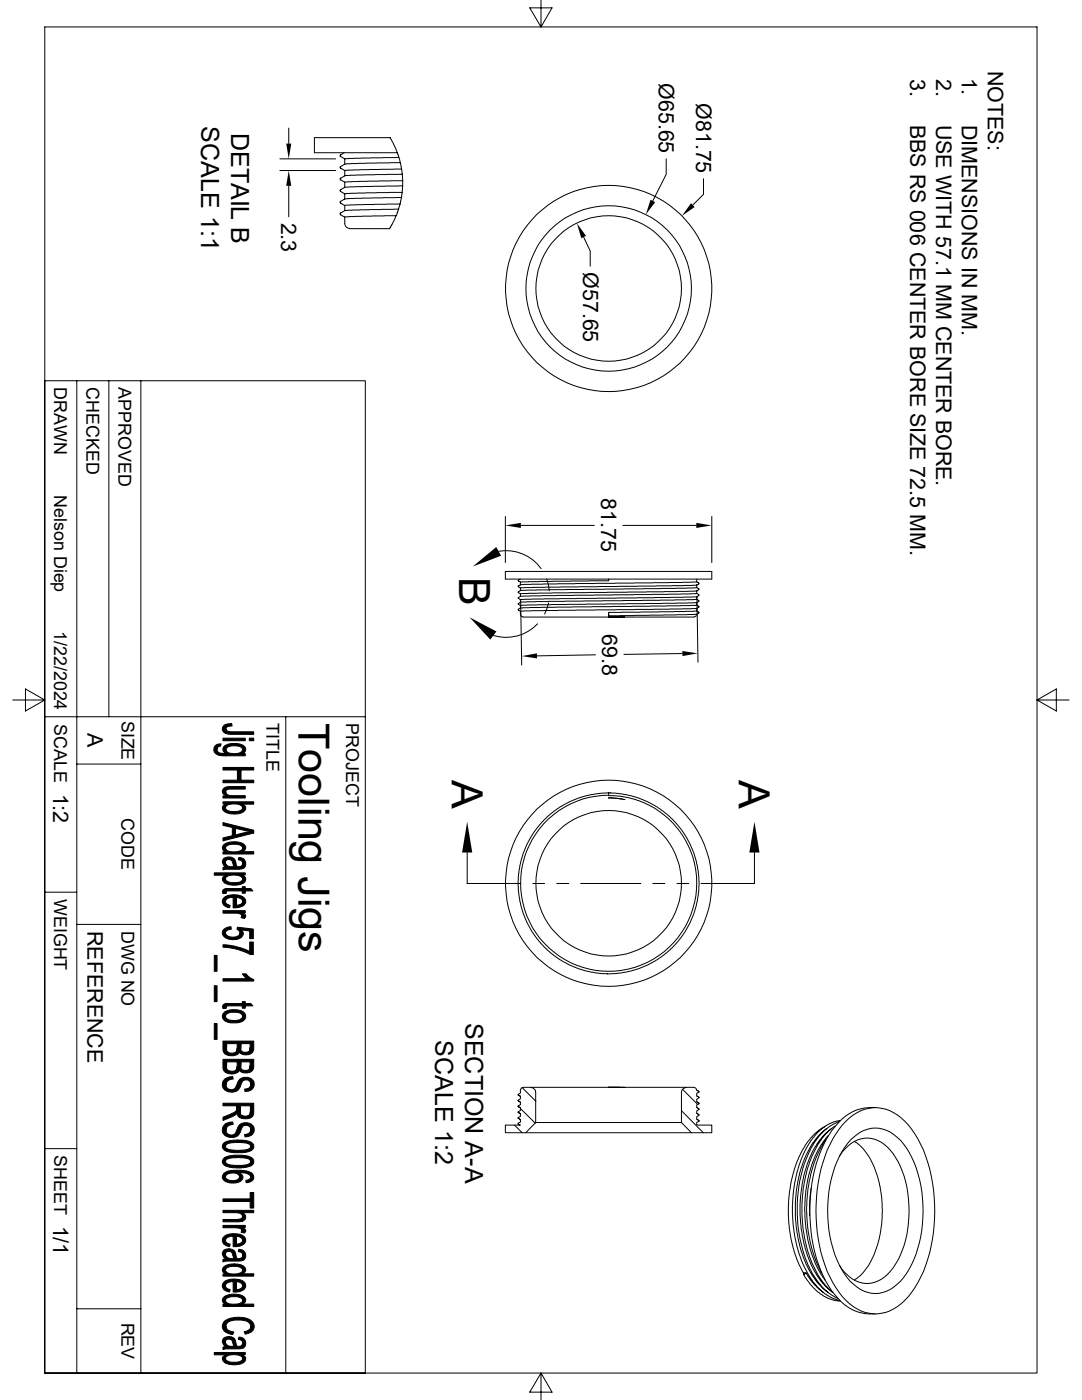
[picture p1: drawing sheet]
<svg xmlns="http://www.w3.org/2000/svg" width="216mm" height="279mm" viewBox="0 0 216 279" stroke-linecap="round" stroke-linejoin="round" font-family="sans-serif">
<g fill="none" stroke="#000" stroke-width=".2">
<path d="M8.9 5.4h198v268.6h-198zM107.9 0v5.4l2.3-3.8h-4.5l2.2 3.8M55.8 31.7h11.2M55.8 34h11.2M57.6 25.6v3.1M57.6 37.1v6.2M68.7 30.5l-.8 .4v.3l.9 .5M68.8 32.8l-.9 .5v.3l.9 .4M68.8 35.1l-.9 .5v.3l.9 .5M68.8 37.4l-.9 .6v.2l.9 .5M68.8 39.7l-.9 .6v.3l.9 .4M68.8 31.7v1.1"/>
<path d="M68.8 34v1.1M68.8 36.4v1M68.8 38.7v1M79.3 30.5h-16.6v-3h15.2l1.1 2.1 1.1 3.6 .2 1.8v2.2l-.2 2.3-.6 2.2-1.5 3.6-.3 .3h-7.9M79.6 31.4l-10.8 .3M79.9 32.5l-11.1 .3M80.1 39.4l-11.3 .3M80.1 33.7l-11.3 .3M80.2 38.4l-8.9 .1-2.5 .2M80.3 34.8l-9.2 .1-2.3 .2M80.3 37.1l-11.5 .3M80.3 36.1l-11.5 .3"/>
<path d="M132.9 31.7v3.1l-2.6 5.3M140.4 35.7v3.1l-2.2 2.1M68.8 42l-.9 .6v.2l.9 .5M68.8 41v1M79 43.1l-10.2 .2 .1 1.8 .4 .4 .5 .1M79.5 41.7l-10.7 .3M79.8 40.7l-8.7 .2-2.3 .1M116.5 47.3l1.3 2.8v3M8.9 76h64v198h-64zM15.3 76v198M21.7 76v67M28.1 76v198"/>
<path d="M99.5 110a8.7 8.7 0 0 1 8.5 3.5M100.8 103.1v9.2M100.8 114h41.2v1.6h-41.2zM103.8 115.6l-.4 .3 .4 .3M103.8 116.7l-.4 .3 .4 .3M103.8 117.9l-.4 .3 .4 .3M103.8 118.5v.5l-.4 .3 .4 .4M103.8 116.2v.5M103.8 117.3v.6M103.8 119.7v.5M103.8 116.7h.1M103.8 117.9h.1"/>
<path d="M103.9 119.6l.2 13.1M103.9 104.9h14.7M109.1 115.6l.5 2.3M121.5 115.6v.3l-17.7 .3M124.3 104.9h14.6M139 116.1l-35.2 .6M139 117.3l-35.2 .6M139 118.4l-35.2 .6M139 119.6l-35.2 .6M139 119.1l-35.2 .6M139 117.9l-35.2 .6M139 116.8l-35.2 .5"/>
<path d="M139 116.1l.5 .3-.5 .4M139 117.3l.5 .3-.5 .3M139 118.4l.5 .3-.1 .2-.4 .2M139 119.6l.5 .3-.5 .4M139 119.1l.3 13.1M139 117.9h.1M139 116.8h.1M139 115.6v.5M139 116.8v.5M139 117.9v.5M139 119.1v.5M142 103.1v9.2"/>
<path d="M2.5 139.7h6.4l-3.8 2.2v-4.4l3.8 2.2M103.8 120.2l-.4 .3 .4 .3M103.8 121.3l-.4 .3 .4 .4v.6M103.8 120.8v.5M103.8 120.2h.1M103.8 121.3h.1M103.9 122.6a.44 .44 0 0 0 .5 .5M104.4 123.1h17.1M107.3 124.5a8.7 8.7 0 0 1-8.8 2.3M109.5 120.3l-.8 2.3M118.8 130.7l-11.7 .2M121.5 123.1h17"/>
<path d="M121.5 123.1h3.2M136.1 130.4l-11.6 .2M139 122.6a.44 .44 0 0 1-.5 .5M139 121.9l-17.5 .3v.7l17.5-.3M139 120.8l-35.2 .5M139 121.4l-35.2 .6M139 120.3l-35.2 .5M139 120.8l.5 .2-.5 .4M139 121.9l.5 .3-.5 .4M139 121.4h.1M139 120.3h.1M139 120.3v.5"/>
<path d="M139 121.4v.5M139 122.6h.1M206.9 139.7l3.9-2.2v4.4l-3.9-2.2h6.4M8.9 143h64M15.3 152.5h12.8M57 143v131M121.5 158.7a17.6 17.6 0 0 0-17.5 19.8 17.6 17.6 0 0 0 21.9 14.8 17.6 17.6 0 0 0 11.9-23.6M121.5 159.2l3.2 .4zM121.5 158.2v.6l2.7 .2 3.3 .8 2 .9 2.2 1.3 2.1 1.8 1.5 1.7 1.6 2.3 .9 2M8.9 178.1h6.4M93.2 170.1v6.2h10.7M106.3 176.3h2.4"/>
<path d="M111.1 176.3h2.4M115.9 176.3h12M130.3 176.3h2.4M135.1 176.3h2.4M150.5 170.1v6.2h-10.6M15.3 184.5h12.8M103.4 218.5l.4 .3M103.4 219.6l.4 .4M104.2 217l2.7 2.8M104.4 217a.44 .44 0 0 0-.5 .5M104.4 217h34.1M105.9 217l.5 .2 .4 .3 .1 .5v6l-2 2.1h-4.1v-1.6h3l-.4-.3 .4-.3v-.5l-.4-.3 .4-.3v-.6l-.4-.3 .4-.3v-.5l-.4-.4 .4-.2v-.5l-.4-.4 .4-.3v-.5l-.4-.4 .4-.3v-.6"/>
<path d="M121.5 217h3.2M136.2 217.4l3 3M136.9 217l-.4 .2a.88 .88 0 0 0-.5 .8v6l2 2.1h4v-1.6h-3v-.5l.5-.4-.5-.2v-.6l.5-.3-.5-.3v-.5l.5-.4-.5-.3v-.5l.5-.3-.5-.3v-.5l.5-.4-.5-.3v-.5l.5-.4-.5-.3M138.5 217a.44 .44 0 0 1 .5 .5M139 217.6l.5 .3M139 218.7l.5 .3M139 219.9l.5 .3M8.9 229.2h6.4M102.7 224.5l1.5 1.6M103.4 224.3l.4 .2M103.4 223.1l.4 .3M103.4 222l.4 .2"/>
<path d="M103.4 220.8l.4 .3M103.4 220.8l.1 .1M103.8 221.2l3 3M104.9 226.1h33.1M106.9 224h29.1M136 221.7l4.3 4.4M139 223.4l.5 .3M139 222.2l.5 .3M139 221l.5 .4M161.8 237.2l-.3 3v2.5M164.6 224.8l-.8 .5a16.3 16.3 0 0 0-5.9 10.2l-.4 2.8-.2 2.2 .2 4.5 .4 2.4 .6 2.3 .6 2 1.2 2.3M164.8 227.5l-1.5 2.6-1.3 3.5-.8 3.8-.2 3.4 .2 4.2 .5 3.1 1 3.4 1.3 2.5"/>
<path d="M165 225.2l-.7 .6a18.3 18.3 0 0 0-5.3 11.2l-.3 2.9v3.6l.5 3.5 .8 3a15 15 0 0 0 5.2 7.9M165.3 226.6l-1.8 2.5-.8 1.5-.8 2-.5 1.9-.6 3-.2 3.4 .2 4 .8 4.3 1.2 3.1 1 2 .9 1.2M166.6 224.7a15.9 15.9 0 0 0-5.8 9.7l-.5 2.5-.2 2v4.9l.8 4.8 .7 2.4 .7 1.6a14.9 14.9 0 0 0 3.9 5.3l-.5-.4a17.3 17.3 0 0 1-5.5-10.5l-.5-3.2-.1-3.6 .5-4.2 .9-3.5a14.1 14.1 0 0 1 4.9-7.3M167.4 223.9a11.3 11.3 0 0 0-6.3 6.9 28.5 28.5 0 0 0 1 23.4 11.6 11.6 0 0 0 5 4.9M167.5 230.7a6.4 6.4 0 0 1 6.4-3.5 8 8 0 0 1 5.3 4.7 23 23 0 0 1 0 19.5 7.7 7.7 0 0 1-6.1 4.8 6.6 6.6 0 0 1-5.6-3.6M167.6 223.6l-2.1 .6-2 1.4-1.3 1.5-1.2 1.9-1.1 2.4-.8 2.3-.7 3.4-.3 3.4 .1 3.2 .3 2.8 .8 3.1 1.1 3.2 1.4 2.4 1.7 2.1 2 1.5 2.1 .7M168.7 223.8a7.7 7.7 0 0 1 11.9 0 23.1 23.1 0 0 1 5.7 13.6 31.8 31.8 0 0 1-3.1 18.5 12.1 12.1 0 0 1-6.5 6 7.8 7.8 0 0 1-8-2.4 23.1 23.1 0 0 1-5.6-13.6 31.8 31.8 0 0 1 3.1-18.6l1.2-1.9zM169.7 227.5a6.4 6.4 0 0 1 7.9-1.6 13.5 13.5 0 0 1 5.5 8.2 26.1 26.1 0 0 1-1.7 19.2 8.3 8.3 0 0 1-6.7 4.8 8.3 8.3 0 0 1-6.8-4.8 25.8 25.8 0 0 1 0-23.3zM170.5 227.8a12 12 0 0 1 4.8 7.7l.6 3.5 .2 2.3-.2 2.9-.5 3.1-.5 1.8-.7 1.9-1.3 2.1a7.7 7.7 0 0 1-2.4 2.3M173.4 221h1.3M173.4 221.1a8.7 8.7 0 0 0-6.8 3.7 26 26 0 0 0-5 15.4 28.8 28.8 0 0 0 4.3 17.4 10 10 0 0 0 6.7 4.6h2.1M160.4 254.3l.4-.3 1.6 2.3 1.9 1.6"/>
<path d="M160.4 254.3l1.4 2.2 1.8 1.6 1.5 1 1.3 .4 1.3 .2M160.8 254h-.5l.1 .3M15.3 261.2h12.8M107.9 274l-2.2 3.8h4.5l-2.3-3.8v5.4"/>
<circle cx="121.5" cy="57.6" r="14.5"/>
<circle cx="121.5" cy="57.6" r="20.6"/>
<circle cx="121.5" cy="57.6" r="16.5"/>
<circle cx="121.4" cy="176.3" r="18"/>
<circle cx="121.5" cy="176.3" r="14.5"/>
<circle cx="121.5" cy="176.3" r="20.6"/>
</g>
<g fill="#000" stroke="#000" stroke-width=".2">
<path d="M43.3 148.6l.8-.1-.1 .4a.65 .65 0 0 0-.7 .7z" fill-rule="evenodd"/>
<path d="M43 148.8l.3-.2v1a.93 .93 0 0 0 1.2 .8h.5l.1 .4a2.1 2.1 0 0 1-2.4-.9v-.7z" fill-rule="evenodd"/>
<path d="M45 158l.2 .5-.1 .3h-.1z" fill-rule="evenodd"/>
<path d="M44.8 144.7l1.4-.3 .1 .5h-.6a.56 .56 0 0 0-.6 .6v.9a.95 .95 0 0 1-.7-.8 .95 .95 0 0 1 .4-.9z" fill-rule="evenodd"/>
<path d="M48.4 149.6v.8z" fill-rule="evenodd"/>
<path d="M45.1 149.6v.2a2.48 2.48 0 0 0 3.2 0l.1 .6h.5v.4h-3.8z" fill-rule="evenodd"/>
<path d="M44.7 157.3l1-.3h3.2v.5l-3.6 .1-.3 .3v.9a.9 .9 0 0 1-.3-1.5z" fill-rule="evenodd"/>
<path d="M44.5 158.8h.6l.1-.3 .9 .3h2.8v.5h-4.4z" fill-rule="evenodd"/>
<path d="M44.5 147.3h4.4v.5h-4.4z" fill-rule="evenodd"/>
<path d="M44.8 148.9a3.8 3.8 0 0 1 4 .1l.2 .4v.5l-.6 .5v-.8a1.37 1.37 0 0 0-1.6-.8l-.8 .1-.6 .2-.3 .5v1.2l-.1-.4a.88 .88 0 0 1-.2-1.5z" fill-rule="evenodd"/>
<path d="M49.7 147.3h.9v.5h-.9z" fill-rule="evenodd"/>
<path d="M44.5 155.7h2.9l.7-2v2h2.5v.5h-6.1z" fill-rule="evenodd"/>
<path d="M44.5 153.2h6.1v.5h-2.5l-.7 2v-2h-2.9z" fill-rule="evenodd"/>
<path d="M45.1 145.5v.1a1.12 1.12 0 0 0 1.3 .5h4.2v.5l-5-.1-.5-.1z" fill-rule="evenodd"/>
<path d="M44.5 175l.5-.3v1.6l-.5-.5-.1-.4z" fill-rule="evenodd"/>
<path d="M44.9 160.5l.1-.1v.8z" fill-rule="evenodd"/>
<path d="M45 172.1v.9l-.1-.1z" fill-rule="evenodd"/>
<path d="M44.7 168.5l.3-.1v1.6a.86 .86 0 0 1-.6-.7 .86 .86 0 0 1 .3-.8z" fill-rule="evenodd"/>
<path d="M44.5 177.6l.6-.3 .1 1-.7 .1z" fill-rule="evenodd"/>
<path d="M44.7 171.3a1.79 1.79 0 0 1 2.1 .1l-.1 1.5a1.49 1.49 0 0 0-1-1.4 .66 .66 0 0 0-.7 .6l-.1 .8a1.04 1.04 0 0 1-.2-1.6z" fill-rule="evenodd"/>
<path d="M45 178.9a4 4 0 0 1 3.4 0v1a1.1 1.1 0 0 0-1.3-.8v2l-.6 .1v-2.1l-1.1 .2-.3 .3-.1 .3z" fill-rule="evenodd"/>
<path d="M47.7 171.1l.7 .2v1a.73 .73 0 0 0-.9-.7z" fill-rule="evenodd"/>
<path d="M48.3 174.6l.2 .1-.1 .7z" fill-rule="evenodd"/>
<path d="M42.8 174.2h6.1v.4h-.6v.5a2.97 2.97 0 0 0-3.2 0l-.1 1.2v-1.6h-2.2z" fill-rule="evenodd"/>
<path d="M44.5 160.8l.4-.3 .1 .7a1.6 1.6 0 0 0 1.9 .8l1.2-.3 .3-.4v-.8a.95 .95 0 0 1 .6 1.1 .95 .95 0 0 1-1 .7 3.4 3.4 0 0 1-3.6-.7v-.5z" fill-rule="evenodd"/>
<path d="M45 168.4a3.9 3.9 0 0 1 3.8 .3l.2 .6-.6 .7v-.8a1.62 1.62 0 0 0-1.9-.7l-.8 .1a.73 .73 0 0 0-.7 .6z" fill-rule="evenodd"/>
<path d="M45 172.4l.5 .4 1.2 .2 .1-1.5 .3 1a.53 .53 0 0 0 .3 .5 .53 .53 0 0 0 .6-.1l.4-.4v-1.2a1.17 1.17 0 0 1 .6 1.5 1.17 1.17 0 0 1-1.4 .7h-2.6l-.5 .1v-.5l.5-.1z" fill-rule="evenodd"/>
<path d="M45 175.4a1.64 1.64 0 0 0 1.9 .7h.9l.5-.3 .1-.3 .1-.8a.9 .9 0 0 1 .5 1 .9 .9 0 0 1-.9 .7l-.3 .1a4.1 4.1 0 0 1-2.8-.2z" fill-rule="evenodd"/>
<path d="M47.1 179.1v1.6l.7-.1a.65 .65 0 0 0 .6-.7v-1a1.08 1.08 0 0 1 .6 1.3 1.08 1.08 0 0 1-1.1 .8l-.8 .1z" fill-rule="evenodd"/>
<path d="M45.1 177.3h3.2v-.3h.6v.3h1.1l.5 .5h-1.6v.5h-.6v-.5h-3l-.2 .3z" fill-rule="evenodd"/>
<path d="M44.5 160h6.1v.5h-2.2v.7a1.39 1.39 0 0 0-1.7-.8l-1 .1-.7 .5v-.6h-.5z" fill-rule="evenodd"/>
<path d="M44.5 164.2l6.1 1.5v.5l-.8-.3-2.8-.6-.6 1.5v-1.7l-1.9-.4z" fill-rule="evenodd"/>
<path d="M44.5 167.2l1.9-.4 .6-1.5v1.3l2.9-.7 .7 .3-6.1 1.6z" fill-rule="evenodd"/>
<path d="M45 169.5a2.75 2.75 0 0 0 3.3 0l.1-.3v.8h2.2v.4h-6.1v-.4h.5z" fill-rule="evenodd"/>
<path d="M42.8 190.7h.5v3.1h-.5z" fill-rule="evenodd"/>
<path d="M42.8 196.7h.5v3.2h-.5z" fill-rule="evenodd"/>
<path d="M44.6 179.3l.4-.4v1.1l.2 .4 .7 .3-.1 .4a1.24 1.24 0 0 1-1.2-.5 1.24 1.24 0 0 1 0-1.3z" fill-rule="evenodd"/>
<path d="M44.6 185.5l.6-.4 .9-.1v.5h-.5a.74 .74 0 0 0-.6 .7v1a1.08 1.08 0 0 1-.4-1.7z" fill-rule="evenodd"/>
<path d="M45 186.2v.1a1.82 1.82 0 0 0 2.9 .1v-.2l.1 1a3.1 3.1 0 0 1-3 0z" fill-rule="evenodd"/>
<path d="M48.2 185.6a.88 .88 0 0 1-.1 1.5z" fill-rule="evenodd"/>
<path d="M44.5 181.7h4.4v.5h-.6v.6l-.3-.4-.6-.2h-2.9z" fill-rule="evenodd"/>
<path d="M48.3 182.2h.1a.57 .57 0 0 1 .6 .4 .57 .57 0 0 1-.2 .7l-.7-.2 .2-.3z" fill-rule="evenodd"/>
<path d="M48.4 194.4h.7l.3 .2-.1 .7z" fill-rule="evenodd"/>
<path d="M47.4 185l3.1 .4v1.9h-.7v-1.5l-1.6-.2-.1 1.5-.1 .1-.1-1.1-.6-.6z" fill-rule="evenodd"/>
<path d="M44.5 188.6l2.1 .2 1.9 .5 1.3 .6v-1.9h.7v2.5h-.5l-1.5-.7-1.8-.5-2.2-.3z" fill-rule="evenodd"/>
<path d="M44.5 195.3h4.8l.1-.7 .2 .3 1 .6v.3h-6.1z" fill-rule="evenodd"/>
<path d="M42.8 204.3h.5v3.1h-.5z" fill-rule="evenodd"/>
<path d="M44.5 200.5l.6-.2 .1 .9-.7 .1-.1-.5z" fill-rule="evenodd"/>
<path d="M45.1 215.2l1.3-.4 .1 .5a1.26 1.26 0 0 0-1.4 1.2z" fill-rule="evenodd"/>
<path d="M45.2 208.3v1a1.04 1.04 0 0 0 1.7 .8l.3-.3 .1-.6v1.2l-.1 .1-1.3 .2-.7-.2z" fill-rule="evenodd"/>
<path d="M45.2 211.9v1a1.08 1.08 0 0 0 1.8 .7l.2-.3 .1-.5v1.2l-.1 .1-1.1 .2-.9-.2z" fill-rule="evenodd"/>
<path d="M44.6 202.2l.4-.3v1.1a2.62 2.62 0 0 0 2.9 .5l.3-.2 .2-.5v1a4 4 0 0 1-3.7-.2l-.3-.7z" fill-rule="evenodd"/>
<path d="M45 201.9a3.8 3.8 0 0 1 3.8 .3 1.04 1.04 0 0 1-.4 1.6v-1a1.37 1.37 0 0 0-1.7-.8 1.4 1.4 0 0 0-1.7 .8z" fill-rule="evenodd"/>
<path d="M48 208.3v.8a.96 .96 0 0 0 .7 1 .96 .96 0 0 0 1.1-.5l.1-.6v1.4h-.2l-.8 .1-.9-.2z" fill-rule="evenodd"/>
<path d="M48 211.9v1a.97 .97 0 0 0 .8 .8 .97 .97 0 0 0 1-.5l.1-.5v1.3l-1.2 .1-.7-.2z" fill-rule="evenodd"/>
<path d="M48.8 217.3h.2a.93 .93 0 0 0 1-.9v1.2l-1.1 .2z" fill-rule="evenodd"/>
<path d="M45.1 200.3h3.2v-.4h.6v.4h1.1l.5 .4h-1.6v.5h-.6v-.5h-2.9l-.3 .3z" fill-rule="evenodd"/>
<path d="M44.5 207.8h6.1v1.8l-.2 .5-.5 .3v-2.1h-1.9v1.9l-.2-.2-.5 .4v-2.1h-2.1v2.2l-.5-.4-.2-.3z" fill-rule="evenodd"/>
<path d="M44.5 211.4h6.1v1.8l-.2 .5-.5 .3v-2.1h-1.9v1.9l-.2-.2-.5 .4v-2.1h-2.1v2.2l-.5-.4-.2-.3z" fill-rule="evenodd"/>
<path d="M45 215.3l.1-.1v1.3a1.11 1.11 0 0 0 1.1 1 1.11 1.11 0 0 0 1.1-1.1 1.77 1.77 0 0 1 1.7-1.4 1.77 1.77 0 0 1 1.7 1.3l-.1 .7-.6 .6v-1.2a.95 .95 0 0 0-1-.9 .95 .95 0 0 0-.9 1 1.94 1.94 0 0 1-1.8 1.4 1.94 1.94 0 0 1-1.9-1.2v-.8z" fill-rule="evenodd"/>
<path d="M45.1 224.2l1.3-.3 .1 .5a1.26 1.26 0 0 0-1.4 1.2z" fill-rule="evenodd"/>
<path d="M44.5 223l2.5-1.2 .2-.5 .1 .9-.4 .4-2.4 1z" fill-rule="evenodd"/>
<path d="M44.6 234.3l.4-.3v.9a1.62 1.62 0 0 0 2.1 .6l.5-.3 .2-.3 .1 .9a2.79 2.79 0 0 1-3.5-.6v-.4z" fill-rule="evenodd"/>
<path d="M47.6 234a.9 .9 0 0 1 .9 .8 .9 .9 0 0 1-.6 1z" fill-rule="evenodd"/>
<path d="M47.9 220.7v1.1a1.02 1.02 0 0 0 1 1 1.02 1.02 0 0 0 1.1-.9v1.2l-1.4 .2-.7-.2z" fill-rule="evenodd"/>
<path d="M48.8 226.4l.9-.3 .3-.6v1.1l-1.1 .3z" fill-rule="evenodd"/>
<path d="M44.7 228.1l.2-.1 .1 .8a1.35 1.35 0 0 0 1.6 .7l.8 .1a4 4 0 0 0 2.5-.5l.1-.3v.9h-.1l-1.1 .3h-1.7a3.2 3.2 0 0 1-2.7-.8v-.5z" fill-rule="evenodd"/>
<path d="M44.8 231.1l.1-.1 .1 .8a1.61 1.61 0 0 0 1.8 .8h.6a2.98 2.98 0 0 0 2.6-.7v-.1v.9h-.1l-.9 .3-1.5 .1a4.1 4.1 0 0 1-3-.9l-.1-.5z" fill-rule="evenodd"/>
<path d="M45 234a7.6 7.6 0 0 1 4.6-.2l.5 .2-.1 .9a1.9 1.9 0 0 0-2-.9h-.4v.5a1.87 1.87 0 0 0-2.6 .3z" fill-rule="evenodd"/>
<path d="M44.5 220.2h6.1v2.2l-.2 .4-.4 .3v-2.4h-2.1v2.4l-.6-.8-.1-1.6h-2.7z" fill-rule="evenodd"/>
<path d="M44.9 228a7.3 7.3 0 0 1 5.3 0 .92 .92 0 0 1-.2 1.7v-.9a1.87 1.87 0 0 0-1.9-.8h-.2a3.9 3.9 0 0 0-2.8 .6l-.1 .2z" fill-rule="evenodd"/>
<path d="M44.9 231l.2-.1a7.6 7.6 0 0 1 5.2 .2 .91 .91 0 0 1-.3 1.6v-.9a1.99 1.99 0 0 0-2.1-.7l-.2-.1a3.7 3.7 0 0 0-2.6 .6l-.1 .2z" fill-rule="evenodd"/>
<path d="M50.1 234a1.03 1.03 0 0 1 .5 1.2 1.03 1.03 0 0 1-1 .8l-.5 .1v-.6h.5l.3-.3z" fill-rule="evenodd"/>
<path d="M45 224.3l.1-.1v1.4a1.11 1.11 0 0 0 1.1 .9 1.11 1.11 0 0 0 1.1-1 1.77 1.77 0 0 1 1.7-1.4 1.77 1.77 0 0 1 1.7 1.2l-.1 .8-.6 .5v-1.1a.95 .95 0 0 0-1-.9 .95 .95 0 0 0-.9 .9 1.94 1.94 0 0 1-1.8 1.5 1.94 1.94 0 0 1-1.9-1.3v-.7z" fill-rule="evenodd"/>
<path d="M45 250.3v.9l-.1-.1z" fill-rule="evenodd"/>
<path d="M44.7 252.7l.3-.1v1.7a.86 .86 0 0 1-.6-.7 .86 .86 0 0 1 .3-.9z" fill-rule="evenodd"/>
<path d="M44.7 258.8l.3-.1v1.6a.82 .82 0 0 1-.6-.7 .82 .82 0 0 1 .3-.8z" fill-rule="evenodd"/>
<path d="M44.7 246.8l.3-.2v1.2l.4 .4 .5 .1-.1 .5a1.22 1.22 0 0 1-1.2-.6 1.22 1.22 0 0 1 .1-1.4z" fill-rule="evenodd"/>
<path d="M44.7 255.9l.3-.2v1.1l.4 .4 .5 .1-.1 .6a1.22 1.22 0 0 1-1.2-.6 1.22 1.22 0 0 1 .1-1.4z" fill-rule="evenodd"/>
<path d="M44.6 249.6a1.73 1.73 0 0 1 2.2 0l-.1 1.5a1.49 1.49 0 0 0-1-1.4 .67 .67 0 0 0-.7 .6l-.1 .8a1.05 1.05 0 0 1-.3-1.5z" fill-rule="evenodd"/>
<path d="M44.5 243.4l3.2-.1a.65 .65 0 0 0 .7-.5v.9l-.4 .1h-3.5z" fill-rule="evenodd"/>
<path d="M45 246.6a4 4 0 0 1 3.4 0v.9a1.1 1.1 0 0 0-1.3-.8v2.1h-.6v-2.1l-1.1 .2-.3 .3-.1 .4z" fill-rule="evenodd"/>
<path d="M45 255.7a4 4 0 0 1 3.4 0v.9a1.1 1.1 0 0 0-1.3-.8v2.1h-.6v-2.1l-1.1 .2-.3 .3-.1 .3z" fill-rule="evenodd"/>
<path d="M47.7 249.3l.7 .2v1a.73 .73 0 0 0-.9-.7z" fill-rule="evenodd"/>
<path d="M44.5 244.6h4.4v.4h-.6v.6l-.2-.3-.6-.2-3-.1z" fill-rule="evenodd"/>
<path d="M48.4 242a.89 .89 0 0 1 .6 .9 .89 .89 0 0 1-.6 .8z" fill-rule="evenodd"/>
<path d="M48.3 245l.1 .1a.55 .55 0 0 1 .6 .3 .55 .55 0 0 1-.2 .7l-.7-.2 .2-.3z" fill-rule="evenodd"/>
<path d="M47.1 246.7v1.6l.7-.1a.65 .65 0 0 0 .6-.7v-.9a1.06 1.06 0 0 1 .6 1.1 1.06 1.06 0 0 1-1 .9l-.9 .2z" fill-rule="evenodd"/>
<path d="M45 250.6l.7 .5 1 .1 .1-1.6 .3 1.1a.47 .47 0 0 0 .3 .5 .47 .47 0 0 0 .5 0l.4-.4 .1-1.3a1.17 1.17 0 0 1 .6 1.5 1.17 1.17 0 0 1-1.4 .7h-2.4l-.7 .1v-.5l.5-.1z" fill-rule="evenodd"/>
<path d="M45 252.6a3.9 3.9 0 0 1 3.8 .3l.2 .6-.6 .7v-.7a1.62 1.62 0 0 0-1.9-.8l-.8 .2a.73 .73 0 0 0-.7 .6z" fill-rule="evenodd"/>
<path d="M47.1 255.8v1.5h.7a.65 .65 0 0 0 .6-.7v-.9a1.06 1.06 0 0 1 .6 1.1 1.06 1.06 0 0 1-1 .9l-.9 .2z" fill-rule="evenodd"/>
<path d="M45 258.7a3.6 3.6 0 0 1 3.9 .3l.1 .6-.6 .7v-.8a1.46 1.46 0 0 0-1.7-.7l-1 .1a.73 .73 0 0 0-.7 .6z" fill-rule="evenodd"/>
<path d="M44.5 239.3h5.4v-1.3h.7v3.1h-.7v-1.3h-5.4z" fill-rule="evenodd"/>
<path d="M44.5 241.6h6.1v.4h-2.2v1.7v-.9a1.02 1.02 0 0 0-1.3-.8h-2.6z" fill-rule="evenodd"/>
<path d="M45 253.7a2.75 2.75 0 0 0 3.3 0l.1-.2v.7h2.2v.5h-6.1v-.4h.5z" fill-rule="evenodd"/>
<path d="M44.5 270.7l.5-.3v1.6l-.5-.5-.1-.4z" fill-rule="evenodd"/>
<path d="M45 267.8v.9l-.1-.1z" fill-rule="evenodd"/>
<path d="M45.1 264.7a1.36 1.36 0 0 0 1.6 1.1l-.3 .5-1.3-.4z" fill-rule="evenodd"/>
<path d="M44.7 267a1.79 1.79 0 0 1 2.1 .2l-.1 1.4a1.49 1.49 0 0 0-1-1.3 .66 .66 0 0 0-.7 .5l-.1 .8a1.04 1.04 0 0 1-.2-1.6z" fill-rule="evenodd"/>
<path d="M47.7 266.8l.7 .2v1a.73 .73 0 0 0-.9-.7z" fill-rule="evenodd"/>
<path d="M48.3 270.3l.2 .1-.1 .7z" fill-rule="evenodd"/>
<path d="M42.8 269.9h6.1v.4h-.6v.5a2.97 2.97 0 0 0-3.2 0l-.1 1.2v-1.6h-2.2z" fill-rule="evenodd"/>
<path d="M45 268.1l.5 .5 1.2 .1 .1-1.5 .3 1a.53 .53 0 0 0 .3 .5 .53 .53 0 0 0 .6-.1l.4-.4v-1.2a1.17 1.17 0 0 1 .6 1.5 1.17 1.17 0 0 1-1.4 .7h-2.6l-.5 .1v-.4l.5-.2z" fill-rule="evenodd"/>
<path d="M45 271.1a1.64 1.64 0 0 0 1.9 .8l.9-.1 .5-.3 .1-.3 .1-.8a.9 .9 0 0 1 .5 1 .9 .9 0 0 1-.9 .8h-.3a4.1 4.1 0 0 1-2.8-.2z" fill-rule="evenodd"/>
<path d="M48.7 265.8l1.1-.5 .2-.6v1.2l-1.1 .4z" fill-rule="evenodd"/>
<path d="M44.5 260.3h.5v-.5a2.67 2.67 0 0 0 3.3-.1l.1-.2v.8h2.2v.4h-6.1z" fill-rule="evenodd"/>
<path d="M44.6 263.9a4.8 4.8 0 0 1 5.7-.1 1.3 1.3 0 0 1-.3 2.1v-1.2a1.71 1.71 0 0 0-1.9-1.3 3.3 3.3 0 0 0-2.9 .8l-.2 1.6a1.33 1.33 0 0 1-.4-1.9z" fill-rule="evenodd"/>
</g>
<g fill="#000">
<path d="M57.1 28.7h1l-.5 3zM57.6 34l.5 3.1h-1zM115.1 44.5l1.8 2.6-.9 .4zM129.8 39.9l.9 .4-1.8 2.5zM137.9 40.6l.7 .7-2.5 1.8zM94.3 113.1l4.7-3.9 1 1.7zM100.8 104.9l3.1-.5v1zM138.9 104.4l3.1 .5-3.1 .5zM93.7 123.2l5.4 2.8-1.3 1.6zM104.1 130.9l3-.5v1zM136.1 129.9l3.1 .5-3 .5zM93.2 164l1 6.1h-2z"/>
<path d="M150.5 164l1.1 6.1h-2.1z"/>
</g>
<g font-size="8.6">
<text x="91.7" y="115.1" transform="rotate(90 91.7 115.1)">B</text>
<text x="59.6" y="144.3" transform="rotate(90 59.6 144.3)">Tooling Jigs</text>
<text x="90.2" y="155.7" transform="rotate(90 90.2 155.7)">A</text>
<text x="147.4" y="155.7" transform="rotate(90 147.4 155.7)">A</text>
</g>
<g font-size="5">
<text x="40.1" y="25.2" transform="rotate(90 40.1 25.2)">SCALE 1:1</text>
<text x="46.1" y="26.5" transform="rotate(90 46.1 26.5)">DETAIL B</text>
<text x="86.8" y="207.6" transform="rotate(90 86.8 207.6)">SCALE 1:2</text>
<text x="92.8" y="204.1" transform="rotate(90 92.8 204.1)">SECTION A-A</text>
</g>
<g font-size="4.3">
<text x="131.4" y="16.6" transform="rotate(90 131.4 16.6)">Ø65.65</text>
<text x="181.6" y="15.8" transform="rotate(90 181.6 15.8)">3.</text>
<text x="186.8" y="15.8" transform="rotate(90 186.8 15.8)">2.</text>
<text x="191.9" y="15.5" transform="rotate(90 191.9 15.5)">1.</text>
<text x="197.1" y="14.2" transform="rotate(90 197.1 14.2)">NOTES:</text>
<text x="138.9" y="20.5" transform="rotate(90 138.9 20.5)">Ø81.75</text>
<text x="181.6" y="24.9" transform="rotate(90 181.6 24.9)">BBS RS 006 CENTER BORE SIZE 72.5 MM.</text>
<text x="186.8" y="24.9" transform="rotate(90 186.8 24.9)">USE WITH 57.1 MM CENTER BORE.</text>
<text x="191.9" y="24.9" transform="rotate(90 191.9 24.9)">DIMENSIONS IN MM.</text>
<text x="56.1" y="44.4" transform="rotate(90 56.1 44.4)">2.3</text>
<text x="116.3" y="54.3" transform="rotate(90 116.3 54.3)">Ø57.65</text>
<text x="119.9" y="99.5" transform="rotate(90 119.9 99.5)">81.75</text>
<text x="120.1" y="126.5" transform="rotate(90 120.1 126.5)">69.8</text>
<text x="17.5" y="146.3" transform="rotate(90 17.5 146.3)">A</text>
<text x="10.6" y="158.4" transform="rotate(90 10.6 158.4)">1:2</text>
<text x="17.5" y="185.8" transform="rotate(90 17.5 185.8)">REFERENCE</text>
<text x="10.6" y="244.6" transform="rotate(90 10.6 244.6)">1/1</text>
</g>
<g font-size="3.6">
<text x="10.8" y="77.3" transform="rotate(90 10.8 77.3)">DRAWN</text>
<text x="17.2" y="77.3" transform="rotate(90 17.2 77.3)">CHECKED</text>
<text x="23.6" y="77.3" transform="rotate(90 23.6 77.3)">APPROVED</text>
<text x="10.8" y="98.7" transform="rotate(90 10.8 98.7)">Nelson Diep</text>
<text x="10.8" y="125.9" transform="rotate(90 10.8 125.9)">1/22/2024</text>
<text x="24.3" y="143.8" transform="rotate(90 24.3 143.8)">SIZE</text>
<text x="10.8" y="144.5" transform="rotate(90 10.8 144.5)">SCALE</text>
<text x="53.2" y="144.3" transform="rotate(90 53.2 144.3)">TITLE</text>
<text x="69" y="144.3" transform="rotate(90 69 144.3)">PROJECT</text>
<text x="24.3" y="163.3" transform="rotate(90 24.3 163.3)">CODE</text>
<text x="10.8" y="179.4" transform="rotate(90 10.8 179.4)">WEIGHT</text>
<text x="24.3" y="185.8" transform="rotate(90 24.3 185.8)">DWG NO</text>
<text x="10.8" y="230.5" transform="rotate(90 10.8 230.5)">SHEET</text>
<text x="24.3" y="264" transform="rotate(90 24.3 264)">REV</text>
</g>
</svg>
